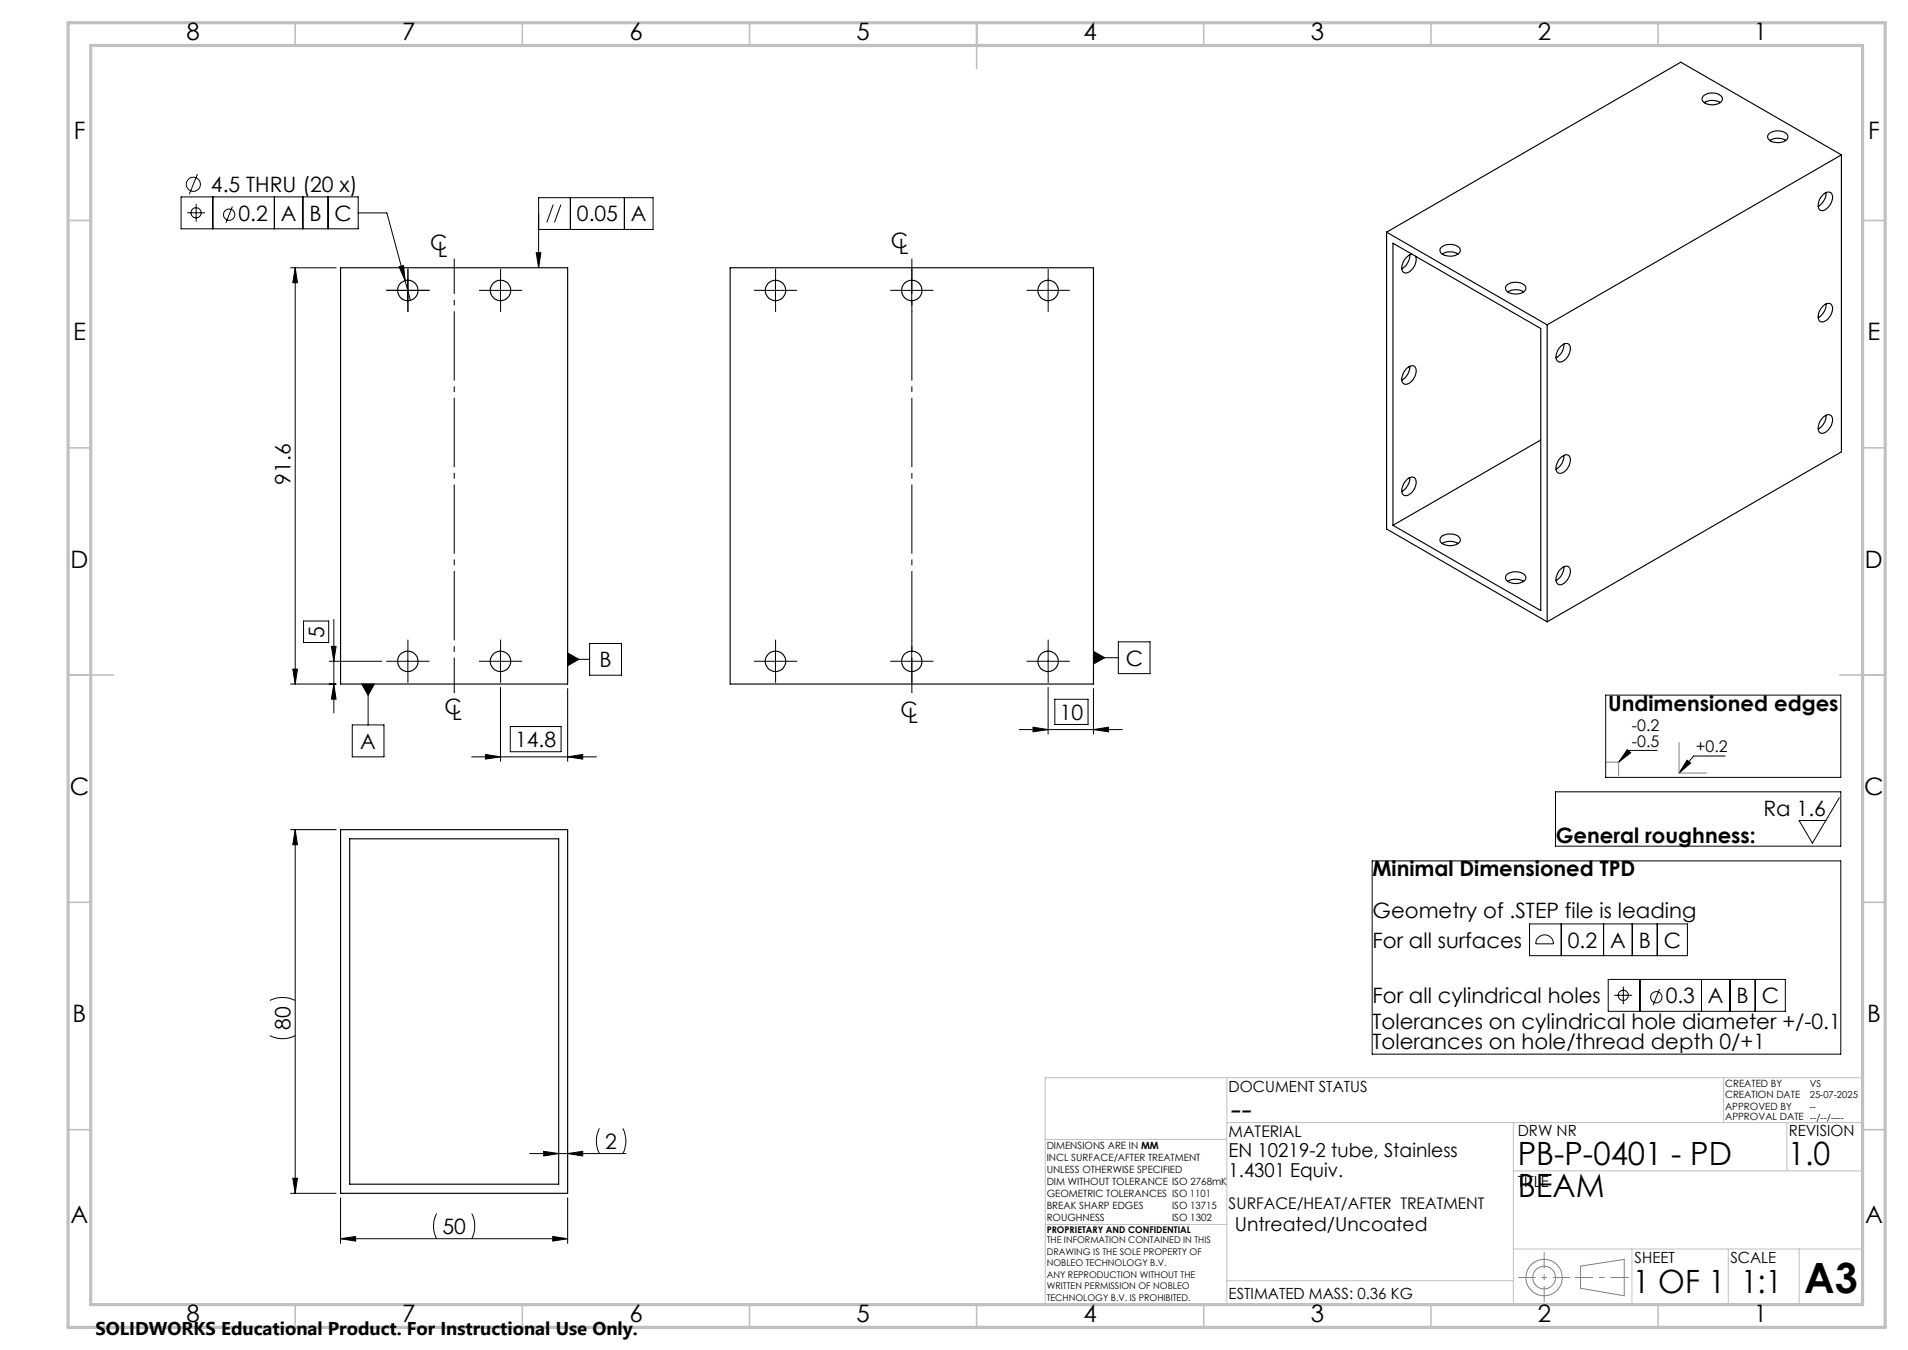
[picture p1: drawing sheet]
<svg xmlns="http://www.w3.org/2000/svg" width="420mm" height="297mm" viewBox="0 0 420 297" stroke-linecap="round" stroke-linejoin="round" font-family="sans-serif">
<g fill="none" stroke="#000" stroke-width=".22">
<path d="M43.5 38.3l-1.8 4.5M39.9 43.3h38.9v7h-38.9zM41.2 46.8h3.9M43.2 44.9v3.9M46.8 43.3v7M51.2 45.4l-1.5 3.6M60.4 43.3v7M64 58.9h10M65 58.9l.5 3.3h-1zM65 58.9v91.6M66.7 43.3v7M72.2 43.3v7"/>
<path d="M78.8 46.8h6.4l5.1 19.3M87.8 58.7l1-.3 .4 3.3zM118 55.6h1.1l-.5 3.3zM118.6 50.5h25.2v-7h-25.2v15.4M121.8 45l-1.4 3.9M123.5 45l-1.4 3.9M125.6 43.5v7M137.4 43.5v7M87.3 63.9h5M89.8 61.4v5M107.7 63.9h5M110.2 61.4v5"/>
<path d="M168.2 63.9h5M170.7 61.4v5M198.2 63.9h5M200.7 61.4v5M228.2 63.9h5M230.7 61.4v5M66.8 136.6h5.6v4.8h-5.6zM73.5 136.3v20.5M64 150.5h10M64.5 147.2h1l-.5 3.3zM72.5 145.5h11.5M73 142.2h1l-.5 3.3z"/>
<path d="M73.5 150.5l.5 3.3h-1zM77.5 159.5h7v7h-7zM79.6 150.5h2.8l-1.4 2.5zM81 150.5v9M87.3 145.5h5M89.8 143v5M107.7 145.5h5M110.2 143v5M110.2 151.2v16.3M112.3 159.8h11.2v5.6h-11.2zM125 143.6l2.4 1.5-2.4 1.4zM125 151.5v16"/>
<path d="M125 145.1h4.8M129.8 141.6h7v7h-7zM168.2 145.5h5M170.7 143v5M198.2 145.5h5M200.7 143v5M227.4 160l3.3 .5-3.3 .5zM228.2 145.5h5M230.7 143v5M230.7 151.2v10.3M232.2 153.8h7.3v5.6h-7.3zM240.7 143.3l2.5 1.4-2.5 1.4z"/>
<path d="M240.7 151.5v10M240.7 144.7h5.5M246.2 141.2h7v7h-7zM353.4 152.9h51.8v18.1h-51.8zM103.8 166.5h27.5M106.9 166l3.3 .5-3.3 .5zM125 166.5l3.3-.5v1zM224.4 160.5h22.7M240.7 160.5l3.3-.5v1zM342.4 174.2h62.8v12h-62.8zM358.2 164.9l.8 .7-2.7 2.1zM364.8 165.1h-6l-2.5 2.6"/>
<path d="M371.4 167.2l.7 .7-2.5 2.2zM379.8 166.3h-7l-3.2 3.8M404.9 175.5l-5.9 10-3-5h5.9M64 182.5h10M65 182.5l.5 3.3h-1zM65 182.5v80M302 189.4h103.2v42.5h-103.2zM336.7 203.3h34.7v7h-34.7zM338.7 206.2a1.99 1.99 0 0 1 2.1-.3 1.99 1.99 0 0 1 1.2 1.7h-3.9a1.92 1.92 0 0 1 .6-1.4zM343.7 203.3v7M353 203.3v7M354 215.5h39v7h-39z"/>
<path d="M355.4 219h3.9M357.3 217v3.9M359.3 203.3v7M361 215.5v7M364.8 203.3v7M365.3 217.6l-1.4 3.6M374.5 215.5v7M380.8 215.5v7M386.4 215.5v7M59.4 227.9a6.1 6.1 0 0 0 5.6 0M59.4 220.1a6.4 6.4 0 0 1 5.6 0M64.5 259.2h1l-.5 3.3z"/>
<path d="M116.6 253.8h21.2M119.7 253.3l3.3 .5-3.3 .5zM125 253.8l3.3-.5v1zM131.9 248.2a6.1 6.1 0 0 0 0 5.6M137.1 248.2a6.1 6.1 0 0 1 0 5.6M64 262.5h10M75 272.5l3.3-.5v1zM75 263.5v10M75 272.5h50M96.1 267a6.1 6.1 0 0 0 0 5.5M103.9 267a6.4 6.4 0 0 1 0 5.5M121.7 272l3.3 .5-3.3 .5z"/>
<path d="M125 263.5v10"/>
<circle cx="42.6" cy="40.5" r="1.56"/>
<circle cx="43.2" cy="46.8" r="1.12"/>
<circle cx="50.4" cy="47.2" r="1.24"/>
<circle cx="357.3" cy="219" r="1.13"/>
<circle cx="364.6" cy="219.4" r="1.24"/>
</g>
<g fill="none" stroke="#808080" stroke-width=".22">
<path d="M353.6 167.7h2.7v2.9M369.6 163.4v6.7h6.1M347.9 278.5l9.6-1.4v8l-9.6-1.7z"/>
<circle cx="339.9" cy="281" r="2.51"/>
<circle cx="339.9" cy="281.1" r="4"/>
</g>
<path d="M334.2 281h11.4" fill="none" stroke="#808080" stroke-width=".22" stroke-dasharray="15.2 1.3 1.3 1.3" stroke-dashoffset="11.4" stroke-linecap="butt"/>
<path d="M339.9 275.5v10.9" fill="none" stroke="#808080" stroke-width=".22" stroke-dasharray="15.2 1.3 1.3 1.3" stroke-dashoffset="11.7" stroke-linecap="butt"/>
<path d="M346.7 281h11.8" fill="none" stroke="#808080" stroke-width=".22" stroke-dasharray="15.2 1.3 1.3 1.3" stroke-dashoffset="11.2" stroke-linecap="butt"/>
<g fill="none" stroke="#c0c0c0" stroke-width=".22">
<path d="M270.1 237.1v49.9M379.4 237.1v9.9M410.1 237.1h-180v49.9M230 250.7h40M270.1 247h140M333.1 257.6h77M333.1 247v40M393.3 247v10.6M230.2 269.4h39.9M333.1 274.8h77M359.2 274.8v12.2M380.4 274.8v12.2"/>
<path d="M396 274.8v12.2M270.1 281.8h63"/>
</g>
<g fill="none" stroke="#c0c0c0" stroke-width=".35">
<path d="M65 5v5M115 5v5M165 5v5M215 5v10M265 5v5M315 5v5M365 5v5M15 48.5h5M410 48.5h5M15 98.5h5M410 98.5h5M15 148.5h10"/>
<path d="M405 148.5h10M15 198.5h5M410 198.5h5M15 248.5h5M410 248.5h5M65 287v5M115 287v5M165 287v5M215 287v5M265 287v5M315 287v5M365 287v5"/>
</g>
<path d="M15 5h400v287h-400zM20 10h390v277h-390z" fill="none" stroke="#c0c0c0" stroke-width=".7"/>
<g fill="#000">
<path d="M87.8 58.7l1.4 3-.4-3.3zM106.9 166l3.3 .5-3.3 .5zM125 166.5l3.3-.5v1zM118 55.6h1.1l-.5 3.3zM79.6 150.5l1.4 2.5 1.4-2.5zM125 143.6l2.4 1.5-2.4 1.4zM227.4 160l3.3 .5-3.3 .5zM240.7 160.5l3.3-.5v1zM240.7 143.3l2.5 1.4-2.5 1.4zM75 272.5l3.3-.5v1zM121.7 272l3.3 .5-3.3 .5z"/>
<path d="M64.5 147.2h1l-.5 3.3zM65 58.9l.5 3.3h-1zM73.5 150.5l.5 3.3h-1zM73 142.2h1l-.5 3.3z"/>
<path d="M371.4 167.2l.7 .7-2.5 2.2zM358.2 164.9l.8 .7-2.7 2.1z"/>
<path d="M65 182.5l.5 3.3h-1zM64.5 259.2h1l-.5 3.3z"/>
<path d="M119.7 253.3l3.3 .5-3.3 .5zM125 253.8l3.3-.5v1z"/>
</g>
<g fill="none" stroke="#000" stroke-width=".25">
<path d="M374.9 21.2a3 3 0 0 1 4.2 .2 1.18 1.18 0 0 1-1.2 1.5 2.77 2.77 0 0 1-3.2-.9zM375.1 22.6a3.4 3.4 0 0 1 3.6 0M389.5 29.3a3.1 3.1 0 0 1 4 .4 1.18 1.18 0 0 1-1.2 1.6 2.77 2.77 0 0 1-3.2-1v-.5zM389.6 30.9a3.3 3.3 0 0 1 3.5 0M405.3 34.1v65.3l-64.7 37.4M405.3 34.1l-64.7 37.4M405.3 34.1l-35.3-20.4-64.8 37.4M75 58.9h50v91.6h-50zM160.7 58.9h80v91.6h-80zM305.2 51.1v65.3l35.4 20.4M305.2 51.1l35.4 20.4M306.6 53.5l32.6 18.8v62l-32.6-18.7z"/>
<path d="M310.3 56.1a3.5 3.5 0 0 1-1.7 3M310.8 55.9a3.1 3.1 0 0 0-2.1 3.8 1.13 1.13 0 0 0 1.9-.2 3.1 3.1 0 0 0 1-3.1M317.1 54.5a3 3 0 0 1 4.3 .2 1.44 1.44 0 0 1-1.7 1.6 2.47 2.47 0 0 1-2.7-1zM317.5 55.9a3.6 3.6 0 0 1 3.5 0M401.1 43a1.27 1.27 0 0 1 2.2-.3 3.1 3.1 0 0 1-2.2 3.7 1.11 1.11 0 0 1-.8-1.8l.3-.8zM402 42.4a3.5 3.5 0 0 1-1.8 3M331.8 62.6a3.1 3.1 0 0 1 4 .4 1.44 1.44 0 0 1-1.6 1.7 2.47 2.47 0 0 1-2.8-1.1 .89 .89 0 0 1 .4-1zM331.9 64.2a3.6 3.6 0 0 1 3.5 0M340.6 71.5v65.3M343.4 76.4l.3-.3a1.1 1.1 0 0 1 1.5-.5 1.1 1.1 0 0 1 .5 1.5 2.69 2.69 0 0 1-2.6 2.5 1.72 1.72 0 0 1-.2-2.5zM344.3 75.7a3.3 3.3 0 0 1-1.8 3M401.4 67.2a1.08 1.08 0 0 1 1.2-.5 1.08 1.08 0 0 1 .8 1.2 3.2 3.2 0 0 1-2.3 2.9 1.11 1.11 0 0 1-.8-1.7l.3-.8z"/>
<path d="M402 66.8a3.4 3.4 0 0 1-1.8 3.1M309.5 81.2l.3-.3a1.05 1.05 0 0 1 1.3-.4 1.05 1.05 0 0 1 .6 1.2 3 3 0 0 1-2.3 2.9 1.41 1.41 0 0 1-.6-2.3zM310.3 80.6a3.4 3.4 0 0 1-1.7 3M339.2 96.8l-32.6 18.8M401.4 91.7a1.11 1.11 0 0 1 1.5-.4 1.11 1.11 0 0 1 .5 1.4 2.76 2.76 0 0 1-2.6 2.6 1.45 1.45 0 0 1-.4-2.1zM402 91.4a3.5 3.5 0 0 1-1.8 3M309.8 105.4a1.06 1.06 0 0 1 1.3-.4 1.06 1.06 0 0 1 .6 1.2 3 3 0 0 1-2.3 2.8 1.39 1.39 0 0 1-.6-2.2l.4-.8zM310.3 105.1a3.5 3.5 0 0 1-1.7 3M317.3 118a3.2 3.2 0 0 1 4 .4 1.36 1.36 0 0 1-1.5 1.6 2.74 2.74 0 0 1-2.8-.9v-.6zM317.5 119.6a3.3 3.3 0 0 1 3.5 0M343.7 100.5l.3-.2a1.03 1.03 0 0 1 1.4 0 1.03 1.03 0 0 1 .3 1.3 2.69 2.69 0 0 1-2.6 2.5 1.72 1.72 0 0 1-.2-2.5zM344.3 100.2a3.4 3.4 0 0 1-1.8 3"/>
<path d="M331.8 126.4a3.2 3.2 0 0 1 4 .3 1.12 1.12 0 0 1-1.1 1.5 3 3 0 0 1-3.3-.8v-.5zM331.9 127.9a3.3 3.3 0 0 1 3.5 0M343.4 125.3l.3-.2a1.1 1.1 0 0 1 1.5-.5 1.1 1.1 0 0 1 .5 1.5 3.1 3.1 0 0 1-2.3 2.6 1.34 1.34 0 0 1-.7-2.2zM344.3 124.7a3.4 3.4 0 0 1-1.8 3M75 182.5h50v80h-50zM77 184.5h46v76h-46z"/>
<circle cx="89.8" cy="63.9" r="2.25"/>
<circle cx="110.2" cy="63.9" r="2.25"/>
<circle cx="170.7" cy="63.9" r="2.23"/>
<circle cx="200.7" cy="63.9" r="2.24"/>
<circle cx="230.7" cy="63.9" r="2.23"/>
<circle cx="89.8" cy="145.5" r="2.25"/>
<circle cx="110.2" cy="145.5" r="2.25"/>
<circle cx="170.7" cy="145.5" r="2.23"/>
<circle cx="200.7" cy="145.5" r="2.24"/>
<circle cx="230.7" cy="145.5" r="2.23"/>
</g>
<path d="M100 152.5v-95.6M200.7 152.5v-95.6" fill="none" stroke="#000" stroke-width=".22" stroke-dasharray="15.2 1.3 1.3 1.3" stroke-dashoffset="7.4" stroke-linecap="butt"/>
<g fill="none" stroke="#000" stroke-width=".22" stroke-dasharray="15.2 1.3 1.3 1.3" stroke-linecap="butt">
<path d="M87.3 63.9h-2.3M89.8 61.4v-2.3M89.8 66.4v2.2M92.3 63.9h2.2M107.7 63.9h-2.3M110.2 61.4v-2.3M110.2 66.4v2.2M112.7 63.9h2.2M168.2 63.9h-2.2M170.7 61.4v-2.3M170.7 66.4v2.2M173.2 63.9h2.3"/>
<path d="M198.2 63.9h-2.2M200.7 61.4v-2.3M200.7 66.4v2.2M203.2 63.9h2.3M228.2 63.9h-2.2M230.7 61.4v-2.3M230.7 66.4v2.2M233.2 63.9h2.3M87.3 145.5h-2.3M89.8 143v-2.3M89.8 148v2.2M92.3 145.5h2.2"/>
<path d="M107.7 145.5h-2.3M110.2 143v-2.3M110.2 148v2.2M112.7 145.5h2.2M168.2 145.5h-2.2M170.7 143v-2.3M170.7 148v2.2M173.2 145.5h2.3M198.2 145.5h-2.2M200.7 143v-2.3M200.7 148v2.2M203.2 145.5h2.3"/>
<path d="M228.2 145.5h-2.2M230.7 143v-2.3M230.7 148v2.2M233.2 145.5h2.3"/>
</g>
<text font-size="9.2" x="397.2" y="284.5">A3</text>
<text font-size="7.3" x="270.4" y="246.3">--</text>
<g font-size="7.1">
<text x="334.1" y="256.2">PB-P-0401 - PD</text>
<text x="393.6" y="256.2">1.0</text>
<text x="334.1" y="263.3">BEAM</text>
<text x="359.4" y="284.5">1 OF 1</text>
<text x="383.3" y="284.5">1:1</text>
</g>
<g font-size="5.3">
<text x="41" y="8.9">8</text>
<text x="88.5" y="8.9">7</text>
<text x="138.5" y="8.9">6</text>
<text x="188.5" y="8.9">5</text>
<text x="238.5" y="8.9">4</text>
<text x="288.5" y="8.9">3</text>
<text x="338.5" y="8.9">2</text>
<text x="386" y="8.9">1</text>
<text x="16.2" y="30.7">F</text>
<text x="411.2" y="30.7">F</text>
<text x="16.1" y="74.9">E</text>
<text x="411.1" y="74.9">E</text>
<text x="15.5" y="124.9">D</text>
<text x="410.5" y="124.9">D</text>
<text x="15.4" y="174.9">C</text>
<text x="410.4" y="174.9">C</text>
<text x="16" y="224.9">B</text>
<text x="411" y="224.9">B</text>
<text x="15.5" y="269.2">A</text>
<text x="410.5" y="269.2">A</text>
<text x="41" y="290.9">8</text>
<text x="88.5" y="290.9">7</text>
<text x="138.5" y="290.9">6</text>
<text x="188.5" y="290.9">5</text>
<text x="238.5" y="290.9">4</text>
<text x="288.5" y="290.9">3</text>
<text x="338.5" y="290.9">2</text>
<text x="386" y="290.9">1</text>
</g>
<g font-size="4.7">
<text x="46.4" y="42.2">4.5 THRU (20 x)</text>
<text x="52.5" y="48.6">0.2</text>
<text x="61.8" y="48.6">A</text>
<text x="68.1" y="48.6">B</text>
<text x="73.6" y="48.6">C</text>
<text x="127" y="48.7">0.05</text>
<text x="138.9" y="48.7">A</text>
<text x="94.7" y="55.1">C</text>
<text x="96.4" y="56.4">L</text>
<text x="196.1" y="54.6">C</text>
<text x="197.8" y="56">L</text>
<text x="64" y="106.7" transform="rotate(-90 64 106.7)">91.6</text>
<text x="71.4" y="140.3" transform="rotate(-90 71.4 140.3)">5</text>
<text x="132" y="146.8">B</text>
<text x="247.8" y="146.4">C</text>
<text x="97.8" y="157.1">C</text>
<text x="99.5" y="158.4">L</text>
<text x="198.2" y="157.8">C</text>
<text x="199.9" y="159.2">L</text>
<text x="233.3" y="158.4">10</text>
<text x="354" y="156.4">Undimensioned edges</text>
<text x="79.3" y="164.8">A</text>
<text x="113.4" y="164.4">14.8</text>
<text x="388.2" y="179.5">Ra 1.6</text>
<text x="342.5" y="185.5">General roughness:</text>
<text x="302.1" y="192.8">Minimal Dimensioned TPD</text>
<text x="302.1" y="201.9">Geometry of .STEP file is leading</text>
<text x="302.1" y="208.5">For all surfaces</text>
<text x="345.1" y="208.5">0.2</text>
<text x="354.4" y="208.5">A</text>
<text x="360.7" y="208.5">B</text>
<text x="366.3" y="208.5">C</text>
<text x="302.1" y="220.7">For all cylindrical holes</text>
<text x="366.7" y="220.7">0.3</text>
<text x="376" y="220.7">A</text>
<text x="382.3" y="220.7">B</text>
<text x="387.8" y="220.7">C</text>
<text x="64" y="226.5" transform="rotate(-90 64 226.5)">80</text>
<text x="302.1" y="226.3">Tolerances on cylindrical hole diameter +/-0.1</text>
<text x="302.1" y="230.9">Tolerances on hole/thread depth 0/+1</text>
<text x="133.2" y="252.8">2</text>
<text x="97.4" y="271.5">50</text>
</g>
<g font-size="4.2">
<text x="270.4" y="254.6">EN 10219-2 tube, Stainless</text>
<text x="270.4" y="258.8">1.4301 Equiv.</text>
<text x="271.8" y="270.8">Untreated/Uncoated</text>
</g>
<text font-size="4.1" x="21" y="293.7">SOLIDWORKS Educational Product. For Instructional Use Only.</text>
<g font-size="3.5">
<text x="359.2" y="160.9">-0.2</text>
<text x="359.2" y="164.3">-0.5</text>
<text x="373.3" y="165.5">+0.2</text>
<text x="270.4" y="250.1">MATERIAL</text>
<text x="270.4" y="266">SURFACE/HEAT/AFTER TREATMENT</text>
</g>
<g font-size="3.4">
<text x="270.4" y="240.2">DOCUMENT STATUS</text>
<text x="334.1" y="250">DRW NR</text>
<text x="393.7" y="250">REVISION</text>
<text x="334.1" y="261.1">TITLE</text>
<text x="359.8" y="277.9">SHEET</text>
<text x="380.9" y="277.9">SCALE</text>
<text x="270.4" y="285.7">ESTIMATED MASS: 0.36 KG</text>
</g>
<g font-size="2.2">
<text x="379.7" y="239.1">CREATED BY</text>
<text x="379.7" y="244.2">APPROVED BY</text>
<text x="379.7" y="241.6">CREATION DATE</text>
<text x="379.7" y="246.5">APPROVAL DATE --/--/----</text>
<text x="230.4" y="252.7">DIMENSIONS ARE IN MM</text>
<text x="230.4" y="255.4">INCL SURFACE/AFTER TREATMENT</text>
<text x="230.4" y="258">UNLESS OTHERWISE SPECIFIED</text>
<text x="230.4" y="260.7">DIM WITHOUT TOLERANCE ISO 2768mK</text>
<text x="230.4" y="263.3">GEOMETRIC TOLERANCES ISO 1101</text>
<text x="230.4" y="266">BREAK SHARP EDGES</text>
<text x="230.4" y="268.6">ROUGHNESS</text>
<text x="258" y="266">ISO 13715</text>
<text x="258" y="268.7">ISO 1302</text>
</g>
<g font-size="2.1">
<text x="398.4" y="239.1">VS</text>
<text x="398.4" y="244.2">--</text>
<text x="398.4" y="241.7">25-07-2025</text>
</g>
<g font-size="2">
<text x="230.4" y="271.3">PROPRIETARY AND CONFIDENTIAL</text>
<text x="230.4" y="273.5">THE INFORMATION CONTAINED IN THIS</text>
<text x="230.4" y="276.1">DRAWING IS THE SOLE PROPERTY OF</text>
<text x="230.4" y="278.6">NOBLEO TECHNOLOGY B.V.</text>
<text x="230.4" y="281.1">ANY REPRODUCTION WITHOUT THE</text>
<text x="230.4" y="283.6">WRITTEN PERMISSION OF NOBLEO</text>
<text x="230.4" y="286.2">TECHNOLOGY B.V. IS PROHIBITED.</text>
</g>
</svg>
